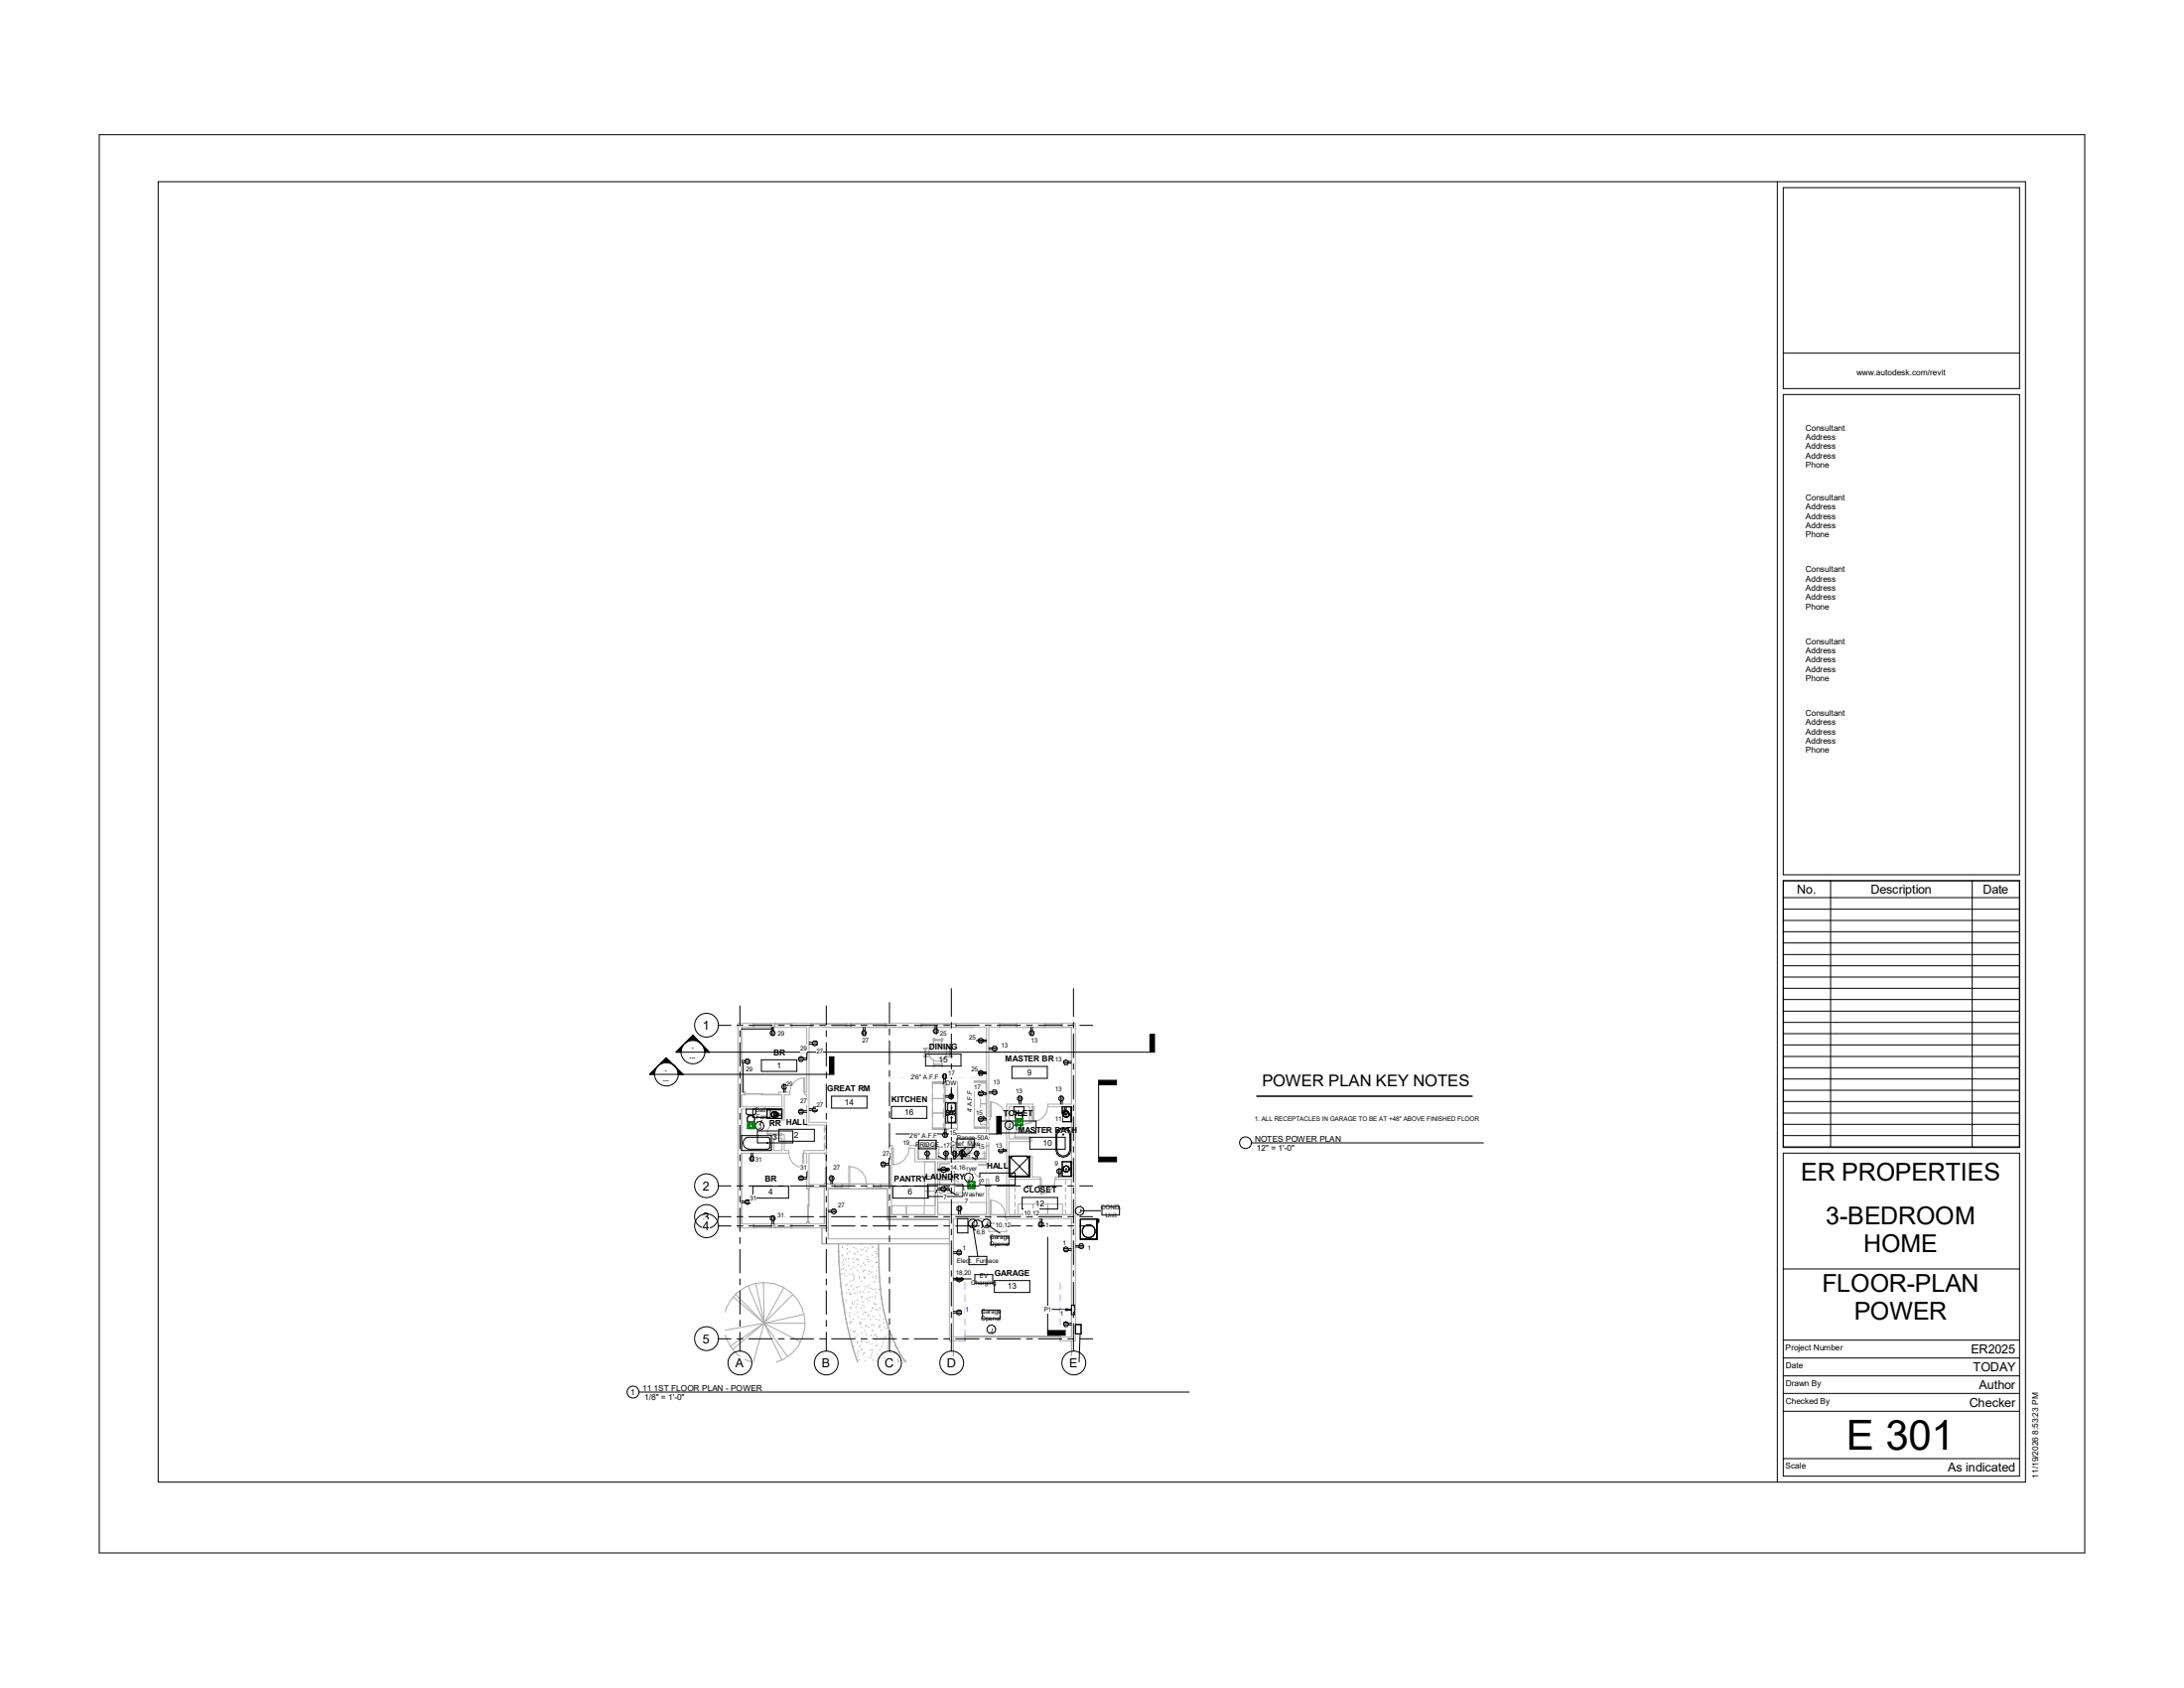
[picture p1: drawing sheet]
<svg xmlns="http://www.w3.org/2000/svg" width="279mm" height="216mm" viewBox="0 0 279 216" stroke-linecap="round" stroke-linejoin="round" font-family="sans-serif">
<path d="M120.4 149.5h.7v.2h-.7zM123 147.2h.1v.7h-.1zM122.3 163.5h.8v.2h-.8z" fill="#000"/>
<g fill="none" stroke="#aaa" stroke-width=".13">
<path d="M95.2 139.7v.3M95.3 140h4.3M95.3 139.9h2.2v.1M96.4 130.9v.5M96.4 130.9v.2h.2v-.2h-.2M96.5 131.1v.3M96.6 131h1.9M98.6 131.1h.1M98.6 130.9h-.1v.2h.1M98.6 130.9v.5M99.1 130.9v.5M99.1 130.9v.2h.1v-.2h-.1"/>
<path d="M99.1 131.1v.3M99.2 131h2M99.7 139.7v.3M101 139.7v.3h-.7v3.3h-.3M101 139.7h-1.4v.3M101.2 131.1v.3M101.3 130.9v.2h-.1v-.2h.1M101.3 130.9v.5M102.8 137.8v1.9h.4v-8.3h-8.3v8.3h.4v.3h-.4v1.6h5.1v-1.6h-2.6M102.8 137.8h.2v2.2h.2v3.9h2.3v1M102.8 137.8a1.88 1.88 0 0 0-1.8 1.9M103.8 130.9v.5"/>
<path d="M103.8 130.9v.2h.1v-.2h-.1M103.8 131.1v.3M103.9 131h4.3M108.2 131.1h.1M108.2 130.9v.2M108.2 130.9v.5M108.3 130.9v.5M108.8 130.9v.5M108.8 130.9v.2h.2v-.2h-.2M108.9 131.1v.3M109 131h4.2M113.3 131.1h.1"/>
<path d="M113.3 130.9h-.1v.2h.1M113.3 130.9v.5M117.8 130.9v.5M117.9 130.9v.2h.1v-.2h-.1M117.9 131.1v.3M118 131h4.2M118.2 134.1h.1M118.2 134.2h.1M118.2 135.1h.1M118.2 135.2h.1M118.2 134.1h.2M118.2 134.1v.1"/>
<path d="M118.2 135.1v.1M118.3 134.2h.1M118.3 134.1h.1M118.3 135.1h.1M118.3 134.1l-.1 1.1M118.3 135.1v.1M118.3 135.2h.1M118.4 135.2h.1M118.4 135.1h.1M118.4 134.1h.1M118.4 135.1v.1M118.4 134.1v1"/>
<path d="M118.5 134.1h.1M118.5 135.1h.1M118.5 134.1h.5M118.5 135.1l.5 .1M119.3 138.4h3.2v6h-3.2zM119.3 138.6h1.4v.6M119.3 138.5h1.5v5.8h-1.5M119.4 133.1h.1M119.4 132.9h.1M119.4 133h.1M119.4 136.1h.1M119.4 136.3h.1"/>
<path d="M119.4 136.4h.1M119.4 136.2h.1M119.4 133.6l.6-.1 .5 .1M119.4 133.6a1.14 1.14 0 0 0-.3 1.7 1.14 1.14 0 0 0 1.7 0 1.14 1.14 0 0 0-.3-1.7M119.4 133.1h1.1M119.4 132.9v.2M119.4 133.1v.5M119.4 135.6l.1 .5M119.4 136.1v.3M119.4 132.9h1.1M119.4 136.1h1.1M119.4 136.3h1.1"/>
<path d="M119.5 133.1h.1M119.5 132.9h.1M119.5 136.1h.1M119.5 136.4h.1M119.5 136.3h.1M119.5 136.3v.1M120.4 133.1h.1M120.4 132.9h.1M120.4 136.3h.1M120.4 136.4h.1M120.4 136.3v.1M120.5 133.1h.1"/>
<path d="M120.5 132.9h.1M120.5 133h.1M120.5 136.1h.1M120.5 136.4h.1M120.5 136.3h.1M120.5 136.2h.1M120.5 132.9v.2M120.5 133.1v.5M120.5 135.6v.5M120.5 136.1v.3M120.5 136.1h-.1M120.7 140v1.1"/>
<path d="M120.9 134.1h.6v1M120.9 135.2h.5M121.4 135.2h.1M121.4 134.1h.1M121.5 135.1h.1M121.5 134.1h.1M121.5 135.1l-.1 .1M121.5 134.1v1.1h.1M121.6 135.1h.1M121.6 134.1h.1M121.6 135.2h.1M121.6 134.1v1.1"/>
<path d="M121.6 134.1l.1 .1M121.7 135.1h.1M121.7 135.2h.1M121.7 134.1h.1M121.7 134.2h.1M121.7 135.1v.1M121.7 134.1h-.1M121.7 134.1v.1M122.3 131.1v.3M122.3 130.9v.2h-.1v-.2h.1M122.3 130.9v.5M122.5 139v1.5"/>
<path d="M122.5 138.5h-1.6v5.8h1.6M124.7 138.3v.1h1.5M125.4 139.6v.6M126.2 138.3v5.8M126.2 138.3h-1.6v6h1.9M126.2 138.6h-.8v.6M127.8 130.9v.5M127.9 130.9v.2h.1v-.2h-.1M127.9 131.1v.3M128 131h2M130 131.1v.3M130 130.9v.2v-.2"/>
<path d="M130.1 130.9v.5M133.6 130.9v.5M133.7 131.1h.1M133.7 130.9h.1v.2h-.1M133.7 130.9v.5M133.8 131h1.9M135.8 131.1v.3M135.8 130.9v.2h-.1v-.2h.1M135.9 130.9v.5M96.4 156.5v.6M96.4 157h.2v-.1h-.2v.2M96.5 156.5v.4"/>
<path d="M96.6 156.9h1.9M98.1 145v.1h2.2v2.1h.6v.3M98.3 141.9h1.5M98.6 156.5v.4M98.6 157h-.1v-.1h.1v.2M98.7 156.5v.6M99 145.6h1v1.6h-1zM99.1 156.5v.6M99.1 157h.1v-.1h-.1v.2M99.1 156.5v.4M99.2 156.9h2M100 143.3v-1.4h-5.1v5.3h3.8v-2h1.3v-.2h-1.9"/>
<path d="M100 143.3a1.89 1.89 0 0 0-1.9 1.7M100.9 147.5h-6v9h8.3v-.2h.3v.2h2v-4.7h-2v2.5h-.1M100.9 147.5a1.88 1.88 0 0 0 1.8 1.9M101.2 156.5v.4M101.3 157h-.1v-.1h.1v.2M101.3 156.5v.6M102.7 149.4v-1.9h.5v4.6h.3M103.2 152h.3M103.2 156.4h.3M103.4 152.1v4.2M103.4 154.1h-.1v2.2M105.2 157.1v2h16.3"/>
<path d="M105.5 147.5h.1M105.5 151.4h.1M105.5 145.2v.6M105.5 146.2v1h-2.7v2.2h-.1M105.5 147.5v.1h.2M105.5 144.4h.2M105.5 146.6h.2M105.7 147.6v3.7M105.7 149.4h-.1v1.9M105.7 151.4h.1M105.7 147.5h-2.2v4h2v-.2h.2v.1M105.7 145.2v.6"/>
<path d="M105.7 146.2v3.3M106 152.1h7.5M106.8 151.4v.5M106.8 151.9h.1v-.1h-.1v.1M106.8 151.4v.4M106.9 151.8h.7M107.3 159.1a47.8 47.8 0 0 0 2.4 15.1M107.7 151.4v.4M107.7 151.9h-.1v-.1h.1v.1M107.7 159.5v.1M107.8 151.4v.5M107.8 159.4v.1"/>
<path d="M108.4 159.7v.1M108.5 159.2l-.1 .1M108.7 149.2h-.1v2.7h-2.6v6.6h15.5M108.7 149.2a2.32 2.32 0 0 1 2.2 2.7h2.6v4.1h8M108.7 149.2v2.2M109.1 159.1h.1M109.1 159.6h.1M109.5 159.6v.1M110.1 159.8l.1 .1M110.2 159.1v.1M110.4 159.8l-.1 .1M110.6 159.6h.1"/>
<path d="M110.8 160v.1M111 159.6v.1M111.4 159.1h.1M111.5 159.6h.1M111.7 159.4v.1M111.7 151.4v.5M111.8 151.8h.1M111.8 151.8v.1M111.8 151.4v.5M111.8 151.8h.8M112.3 159.7h.1M112.4 159.1l.1 3.8 .1 1.5"/>
<path d="M112.6 151.8h.1M112.6 151.8v.1M112.6 151.4v.5M112.7 151.4v.5M113.5 155.9h8v15.6h2v-.6h12.1v.6h2v-40.6h-43.2v26.2h11.6M114.1 155.4v-1.2h4.1v1.2M114.3 149h-.1v-2.5h-.5v4.9h-8.2M116 154.2v1.2M116.3 146.9a2.17 2.17 0 0 1-2 2.1M117.5 146.9h2.3M117.5 146.7h2.3M118 145.8l-.5-.2v2.7"/>
<path d="M118.3 148.6v5.6h1.3M118.3 150.5h1.3M118.3 152.4h1.3M118.5 146.3l.1 .6M118.8 146.3l-.1 .6M119.3 145.8l.5-.2v2.7M119.3 142.4h1.4M119.3 140.5h1.4M119.8 146.7h2.5v1.6M119.8 148.2h2.5M120 153.8h6.2M120.2 147.5h-.4v.8"/>
<path d="M120.2 148.8h1.9v1.7h-1.9zM120.2 150.9h1.9v1.7h-1.9zM120.6 147.5h.6M120.7 143.7v.6h-1.4M120.7 146.7h-.6v1.4h.6M120.7 141.8v1.1M121.5 146.7h.5v1.4h-.5M121.6 147.5h.7M122 147.5v.8M122.1 148.9h1.3l-.2 .8M122.1 151l.6 .2M122.3 146.7h1.5"/>
<path d="M122.3 148.1h1.5M122.6 147.5h.4M122.6 147.6h.2l.1 .1-.1 .2h-.2l-.1-.2zM122.6 146.9h.2l.1 .2-.1 .2h-.2l-.1-.2zM122.7 150.2l-.6 .2M123.1 147.5h1.3M123.2 151.7l.2 .8h-1.3M123.3 147.5l-.2 .2M123.3 146.9h.2l.1 .2-.1 .2h-.2l-.1-.2zM123.6 147.5l.1 .2-.1 .3h-.3l-.2-.2M123.8 148.2h2.4M124 147.5v.8"/>
<path d="M124.3 149.1h1.9v-.5h-6.2v6.8h6.2v-4.6M124.3 149.1a1.88 1.88 0 0 0 1.9 1.7M124.6 146.7h-.6v1.4h.6M124.8 147.5h.5M125.3 146.7h.6v1.4h-.6M125.4 141.2h.8M125.4 140.5v1.4M125.4 142.2v.6M125.4 143.2v.6h.8M125.7 147.5h.4v.8M126.2 144.8v-13.4h-22.7v12.2h2.2v1.3M126.2 146.1v2.2h-8.8v-1.8h-1.1v.4h.8v1.7h2.5v6.8h-5.6v-8.5h.3v2.1"/>
<path d="M126.2 145.1v.6M126.2 146.6h.3M126.2 146.7h-2.4v1.6M126.2 144.1h-1.5v.2M126.5 145.1v.6M126.5 146.1v2.8h-2.2v.2M126.5 155.9v1.6h2.3v-1.6M126.5 156.5h2.3M126.8 140.9v1.9h-.3v-11.4h10.6v9.8h-3.1v.4M126.8 153.5a1.96 1.96 0 0 1 1.8 2.4h8.5v15.1h-15.1M126.8 153.5h-.1v2.4h-4.7v18.3M126.8 140.9h-.1v2.3h-.2v1.6"/>
<path d="M126.8 140.9a1.96 1.96 0 0 1 1.8 1.9M126.8 153.5v1.9M128.6 142.8v.4h.2v12.2h-2.3v-4.6h-.3M128.6 142.8h.2v-1.6h3.4v2.2h.1M129.8 145.4v.1h2.2v.5h-2.9v4.5h2.6v-2.6h.3v2.6h1.1v2.2h.1M129.8 150.8v.7M129.8 151.9v.5M129.8 152.8v.6M129.8 153.8v.5M129.8 154.7v.7M130.3 155.4v-1.4h5.6v1.4M131.7 143.6v-2h-2.6v4.1h2.6v-.3h-1.9"/>
<path d="M131.7 143.6a1.88 1.88 0 0 0-1.9 1.8M132.2 154v1.4M132.3 143.4v-1.8h-.3v2h-.3M134 141.6h3.1v8.9h-2.1v.3M134 154v1.4M134 141.6a1.89 1.89 0 0 1-1.7 1.8M135 150.8h2.1v4.6h-8v-4.6h4.1v1.9M135 150.8a1.88 1.88 0 0 1-1.8 1.9M136.3 150.8v.7M136.3 151.9v.5M136.3 152.8v.6M136.3 153.8v.5"/>
<path d="M136.3 154.7v.7M137.1 141.7h.1M137.1 143.3h.1M137.1 148.8h.1M137.1 150.2h.1M92.8 167.8a5.2 5.2 0 0 1 8.6-2.3 5.2 5.2 0 0 1-2.1 8.7M92.8 170.7a4.7 4.7 0 0 0 3.4 3.5M93.8 165.9l3.9 3.3M94.1 165.5l3.6 3.7M95.7 164.5l2 4.7M96.7 164.1l1 5.1M97.7 164v5.2"/>
<path d="M97.7 169.2h5.3M97.7 169.2l-4 3.4M97.7 169.2l2.3 4.8M97.7 169.2l-1.3 5M97.7 169.2l4.7 2.4M97.7 169.2l3.1 4.3M97.7 169.2l-4.3 3M97.7 169.2l-4.9 .9M100.3 164.7l-2.6 4.5M101.4 165.6l-3.7 3.6M102.9 168.1l-5.2 1.1M107.3 160.1h.1"/>
<path d="M107.4 162.4v.5M107.5 163v.1M107.6 164.1h.1M107.7 165.2h.1M107.7 162.3v.1M107.7 160.5h.1M107.7 161.5h.1M107.7 162.9h.1M107.7 165.9h.1M107.8 160.6v.1M107.8 166.1v.1M107.9 161.7v.1"/>
<path d="M107.9 162.2l-.1 .1M107.9 161.2h.1M107.9 166.7h.1M108 166.8l-.1 .1M108 162.9h.1M108.2 161h.1M108.2 162.5h.1M108.2 164.4h.1M108.2 166.3h.1M108.2 167.8h.1M108.2 163.2h.1M108.2 167.5h.1"/>
<path d="M108.3 165.3v.1M108.4 164.2l-.1 .1M108.4 160.3v.1M108.5 161.8v.1M108.5 164.9h.1M108.6 161h-.1M108.7 160.1h.1M108.7 162.9h.1M108.7 163.9h.1M108.7 165.4h.1M108.7 168.3h.1M108.7 169.2h.1"/>
<path d="M108.7 170.7h.1M108.7 167.9v.1M108.7 169l.1 .1M108.8 165.5l-.1 .1M108.8 170.1h.1M108.8 168.4h.1M108.9 167.3h-.1M108.9 164.4v.1M108.9 165.5l.1 .1M108.9 162.3h.1M109 169l-.1 .1M109 166.6l.1 .1"/>
<path d="M109.1 163.8h.1M109.1 171.6h.1M109.1 161h.1M109.1 162.9v.1M109.1 161.5h.1M109.1 163.4h.1M109.1 164.9h.1M109.1 166.8h.1M109.1 168.7h.1M109.1 170.2h.1M109.1 172.1h.1M109.2 162v.1"/>
<path d="M109.2 163.1l.1 .1M109.3 160.3v.1M109.3 163.6v.1M109.3 168.1h.1M109.3 170.3v.1M109.3 166.5h.1M109.4 165.4h-.1M109.4 170.3h.1M109.5 171l-.1 .1M109.5 160.4h-.1M109.5 167.1v.1M109.6 164.6v.1"/>
<path d="M109.6 160.1h.1M109.6 162.5h.1M109.6 165.4h.1M109.6 166.3h.1M109.6 167.8h.1M109.6 170.7h.1M109.6 171.7h.1M109.6 173.1h.1M109.7 166.8h.1M109.7 171.7h-.1M109.7 161l-.1 .1M109.8 161.1v.1"/>
<path d="M109.8 173.4l-.1 .1M109.8 172.8l.1 .1M109.8 161.7v.1M109.9 168.4l-.1 .1M109.9 173.9v.1M109.9 163.3v.1M109.9 164.5v.1M109.9 163.4v.1M110 172.2v.1M110 169.3l.1 .1M110 169.1v.1M110.1 165.2l-.1 .1"/>
<path d="M110.1 160.5h.1M110.1 162h.1M110.1 163.9h.1M110.1 165.9h.1M110.1 167.3h.1M110.1 169.2h.1M110.1 171.2h.1M110.1 172.6h.1M110.1 170.4l.1 .1M110.2 171.5v.1M110.2 169.8h.1M110.2 168.7h.1"/>
<path d="M110.3 165.9h.1M110.3 172.6h-.1M110.3 167h.1M110.3 171.5h.1M110.4 168v.1M110.4 166.5v.1M110.4 165.2l.1 .1M110.4 173.2v.1M110.4 162.6v.1M110.5 173v.1M110.5 162.4h.1M110.5 161.5l-.1 .1"/>
<path d="M110.6 163.4v.1M110.6 167.2h-.1M110.6 162.5h.1M110.6 163.4h.1M110.6 164.9h.1M110.6 167.8h.1M110.6 168.7h.1M110.6 170.2h.1M110.6 173.1h.1M110.6 174.1h.1M110.6 164.5l.1 .1M110.6 163.3h.1"/>
<path d="M110.7 161.7v.1M110.7 169.5v.1M110.7 167.8v.1M110.8 171.7h.1M110.8 161.1h.1M110.8 170.6v.1M110.9 169.5l-.1 .1M110.9 166l.1 .1M111 164.6h-.1M111 160.7h.1M111 171.3v.1M111 168.2l.2 .1"/>
<path d="M111.1 161h.1M111.1 162.9h.1M111.1 164.4h.1M111.1 166.3h.1M111.1 169.7h.1M111.1 171.7h.1M111.1 173.6h.1M111.1 165.2v.1M111.2 162.6h.1M111.2 161.3l-.1 .1M111.3 164.7v.1M111.3 165.9v.1"/>
<path d="M111.3 172.6v.1M111.4 173.6v.1M111.4 168.7l-.1 .1M111.4 170.8l.1 .1M111.4 167.6v.1M111.5 171.9h.1M111.5 161.2v.1M111.5 173.3v.1M111.5 162.6v.1M111.5 160.5h.1M111.5 162h.1M111.5 164.9h.1"/>
<path d="M111.5 165.9h.1M111.5 167.3l.2 .1M111.5 170.2h.1M111.5 171.2h.1M111.5 172.6h.1M111.5 172.9l.1 .1M111.5 169.4v.1M111.6 170.1v.1M111.7 173.9v.1M111.7 163.3l-.1 .1M111.7 168.4h.1M111.8 169.5h.1"/>
<path d="M111.8 166.6l.1 .1M111.8 164h.1M111.9 163.8v.1M111.9 170.7l-.1 .1M111.9 166.8v.1M111.9 164.9l.1 .1M112 165.7l-.1 .1M112 166h.1M112.1 160.1h.1M112.1 161.5h.1M112.1 163.4h.1M112.1 165.4h.1"/>
<path d="M112.1 166.8h.1M112.1 168.7h.1M112.1 170.7h.1M112.1 172.1h.1M112.1 174.1h.1M112.1 163.2h.1M112.1 171.4h-.1M112.1 160.7l-.1 .1M112.1 170.9v.1M112.1 160.3v.1M112.1 167.5v.1M112.2 161.4v.1"/>
<path d="M112.2 173.1l.1 .1M112.2 162.5l.1 .1M112.2 172v.1M112.3 167.5l.1 .1M112.4 173.8h-.1M112.4 162.1h.1M112.4 169.6l.1 .1M112.4 168.8v.1M112.4 164.9v.1M112.5 164.4h.1M112.5 167.3h.1M112.5 168.3h.1"/>
<path d="M112.5 169.7h.1M112.5 172.6h.1M112.5 173.6h.1M112.5 164h.1M112.5 163.8v.1M112.6 164.4a19.5 19.5 0 0 0 2 7.6l.5 1.2 .8 1M112.6 169.5h.1M112.6 166.2h.1M112.6 165.6h.1M112.8 170.1l-.1 .1M112.8 172.2l.1 .1M112.9 173.3v.1"/>
<path d="M112.9 172.9l-.1 .1M112.9 171.9h.1M113 171.5v.1M113 167.8h.1M113 169.2h.1M113 171.2h.1M113 173.1h.1M113 168.7l.1 .1M113 173.6v.1M113.1 169.8l.1 .1M113.2 170.9h.1M113.4 171v.1"/>
<path d="M113.5 169.9l-.1 .1M113.5 169.7h.1M113.5 170.7h.1M113.5 172.1h.1M113.5 172.4v.1M113.6 171.7h-.1M113.8 171.1l.1 .1M113.9 173v.1M114 171.7h.1M114 173.6h.1M114.1 173.7h-.1M114.2 173.7h.1"/>
<path d="M114.4 173v.1M114.5 172.1h.1M114.5 173.1h.1M114.6 172.3v.1M114.9 173.8v.1M114.9 174.1h.1M114.9 174.2h.1M115.6 173.9v.1M123.4 171v.5M135.6 171v.5M137.1 171.5v2.7"/>
</g>
<g fill="none" stroke="#aaf" stroke-width=".13">
<path d="M123.4 165.7v.7M123.4 167.2v.7M123.4 168.7v.7M123.4 170.2v.8M123.5 164.8l-.1-.7v.8M123.5 165.6v.8M123.5 167.1v.8M123.5 168.7v.7M123.5 170.1v.8M135.6 164.8v-.7v.8M135.6 165.6v.8M135.6 167.1v.8"/>
<path d="M135.6 168.7v.7M135.6 170.1v.8M135.6 165.7v.7M135.6 167.2v.7M135.6 170.2v.8"/>
</g>
<g fill="none" stroke="#aff" stroke-width=".13">
<path d="M113.7 131.4v.5M113.7 132.6v.8M113.7 134.1v.8M113.7 135.6v.8M113.7 137.2v.7M113.7 138.7v.7M113.7 137.8h.6M115.1 137.8h.7M116.5 137.8h.8M118.1 137.8h.7M119.6 137.8h.8M121.1 137.8h.7"/>
<path d="M122.6 137.8h.8M124.1 137.8h.8M125.6 137.8h.6M113.7 140.2v.7M113.7 141.7v.8M113.7 143.2v.8M113.7 144.7v.8M113.7 146.2v.5"/>
</g>
<g fill="none" stroke="#000" stroke-width=".13">
<path d="M94.9 135.6h1M94.9 135.9h1M94.9 131.6h3.8M95.1 135.9v3.8M95.5 135.5h.3l.1 .2v.3l-.3 .1-.2-.1-.1-.3zM98.6 131.9l.3-.1 .2 .2v.3l-.2 .2-.3-.1-.1-.3zM98.7 131.4v1.1M98.9 131.4v1.1M100 138.9l.2-.2h.3l.2 .3-.2 .2-.3 .1-.2-.2zM100.2 138.7v1M100.5 138.7v1M102.2 135.6h1"/>
<path d="M102.2 135.3h1M102.2 135.3l.3-.2 .2 .2 .1 .2-.2 .3h-.3l-.1-.3zM103.5 133.3h1.1M103.5 133.6h1.1M104.1 133.1h.3l.2 .2-.1 .3-.3 .2-.2-.2-.1-.3zM110.4 131.9l.2-.1 .2 .2v.3l-.2 .2-.2-.1-.2-.3zM110.4 131.4v1.1M110.7 131.4v1.1M119.5 131.6h.3l.2 .1v.3l-.2 .2-.3-.1-.1-.2zM119.6 131.1v1.1M119.8 131.1v1.1M120.7 137.4v1"/>
<path d="M120.8 137.3l.2 .1 .2 .3-.2 .2-.2 .1-.2-.2v-.3zM120.9 137.4v1M121.5 140h.3l.2 .2-.1 .3-.2 .1-.3-.1v-.3zM125.1 133.2h1.1M125.1 133h1.1M125.1 137.3h1.1M125.1 137.1h1.1M125.1 140h1.1M125.1 139.8h1.1M125.2 132.9l.3-.1 .2 .1 .1 .3-.2 .2h-.3l-.2-.2zM125.2 137l.3-.1 .2 .1 .1 .3-.2 .2h-.3l-.2-.2zM125.2 139.7l.3-.2 .2 .2 .1 .3-.2 .2h-.3l-.2-.2z"/>
<path d="M126.5 134h1.1M126.5 134.2h1.1M126.5 139.6h1.1M126.5 139.8h1.1M127.1 133.8h.3l.2 .2-.1 .3-.2 .2-.3-.2-.1-.3zM127.1 139.4h.3l.2 .3-.1 .2-.2 .1-.3-.1-.1-.2zM131.8 131.9l.3-.1 .2 .2v.3l-.2 .2-.3-.1-.1-.3zM131.9 131.4v1.1M132.1 131.4v1.1M136.1 135.8h1M136.1 136h1M136.1 135.7l.3-.1 .2 .1 .1 .2-.2 .3h-.3l-.1-.3z"/>
<path d="M94.9 145.2h3.8v2h-3.8zM94.9 153.6h1M94.9 153.8h1M95.2 145.8l.2-.3h.4h2.4h.2v1.4l-.2 .1h-2.4a.79 .79 0 0 1-.6-1.2zM95.5 141.9h1.2l-.1 .6-.1 .1h-.8l-.2-.1zM95.5 153.5h.3l.1 .2v.2l-.3 .2-.2-.2-.1-.2zM95.7 143.4a.45 .45 0 0 1 0-.6 .45 .45 0 0 1 .6-.1l.2 .2v.5M95.8 142.6v.2M96 148l.3-.1 .2 .1v.3l-.2 .2h-.3l-.1-.3zM96.1 147.5v1M96.3 147.5v1M96.4 142.6v.2"/>
<path d="M98.1 141.9h1.9v1.1h-1.9zM98.1 141.9h1.9M98.2 146.1v.2zM98.6 155.7l.2-.2 .3 .1 .1 .2-.1 .3h-.3l-.2-.1zM98.7 142.5h.1M98.8 142.7l.1 .2h.3l.2-.2M98.8 155.5v1M98.8 142.3l.1-.1h.3l.2 .2M98.8 142.3l-.1 .2 .1 .3 .2 .1M98.9 142.2l-.1 .2M99 142.7h1M99 142.2l-.2 .1"/>
<path d="M99 142.5h1M99 155.5v1M99 142.5h.1M99 142.7h.1M99 142.4l.3-.2 .3 .2v.3l-.2 .2h-.3l-.1-.2zM99.1 142.5h.1M99.1 142.7h.1M99.2 142.2a.38 .38 0 0 1 .3 .4 .38 .38 0 0 1-.3 .3M99.2 142.6h.1M102.2 142.3h1M102.2 142.1h1M102.2 150.8h1"/>
<path d="M102.2 150.6h1M102.2 142l.3-.1 .2 .1 .1 .2-.2 .3h-.3l-.1-.3zM102.2 150.5l.3-.1 .2 .1 .1 .2-.2 .3h-.3l-.1-.3zM103.5 141.8h1.1M103.5 142h1.1M104.1 141.6h.3l.2 .3-.1 .2-.3 .1-.2-.1-.1-.2zM106 154.8h1M106 155h1M106.1 150.6l.2-.2 .3 .1 .1 .2-.1 .3h-.3l-.2-.2zM106.3 150.4v1M106.5 150.4v1M106.5 154.6h.3l.2 .3-.1 .3-.2 .1-.3-.1-.1-.3z"/>
<path d="M112.7 149h1M112.7 148.8h1M112.7 148.7l.3-.1 .2 .1 .1 .3-.1 .2h-.3l-.2-.2zM118.3 147.4l.3-.2 .2 .1 .2 .2-.2 .3-.2 .1-.3-.2zM118.5 147.2v1.1M118.7 147.2v1.1M120 152h1M120 152.2h1M120 149.7h1.1M120 149.5h1.1M120.4 149.5h.1M120.4 149.6h.1"/>
<path d="M120.4 149.7h.1M120.4 149.5v.2M120.4 149.5v.4l.3 .1 .3-.1 .1-.4M120.4 149.5l.2-.2h.3l.2 .2M120.5 151.8h.3l.2 .2-.1 .3-.2 .1-.3-.1v-.3zM120.7 144.9h.3l.2 .1v.3l-.2 .2-.3-.1-.1-.2zM120.8 144.4v1.1M120.9 147.2v1.1M120.9 147.2l.3 .1 .2 .2-.2 .3-.3 .1-.2-.2v-.3zM120.9 140.1h1.1M120.9 140.3h1.1M121 141h1.3v2.6h-1.3z"/>
<path d="M121 144.4v1.1M121.1 149.7h.1M121.1 149.6h.1M121.1 149.5h.1M121.1 149.5v.1M121.1 149.6v.1M121.1 142.3h.5v.1h-.5zM121.1 142l.1 .1-.1 .1zM121.1 142.5l.1 .1-.1 .1zM121.2 147.2v1.1M121.3 142.6h.9v.9h-.9zM121.3 141.1h.9v.9h-.9z"/>
<path d="M121.4 142.3v-.1h.8v.1l-.1 .2h-.6l-.1-.1M121.8 141.6v.2l-.1-.1zM121.8 142.9v.1h-.1zM121.8 142.3h.1v.1zM121.8 147.4l.2-.2 .3 .1 .1 .2-.1 .3-.3 .1-.2-.2zM122 147.2v1.1M122.2 147.2v1.1M122.4 154.4l.2-.1h.3l.2 .3-.2 .2-.3 .1-.2-.2zM122.5 155.9h1.3v1.8h-1.3zM122.6 159.9h.3l.1 .2v.3l-.3 .1-.3-.1v-.3zM122.6 154.3v1M122.9 154.3v1"/>
<path d="M123 147.9h.1M123 147.2h.1M123 148.3v-1.2h.1v1.2M123 147.2h.3l.1 .3-.1 .3-.3 .1M123 147.2l-.3 .1v.4l.3 .2M123 147.1h.1M123.1 147.9h.1M123.1 147.1h.1M123.1 147.2h.1M124.6 147.4l.3-.2 .2 .1 .2 .2-.2 .3-.2 .1-.3-.2zM124.8 147.2v1.1M125.1 147.2v1.1"/>
<path d="M125.1 143h1.1M125.1 143.3h1.1M125.2 142.9l.3-.1 .2 .1 .1 .3-.2 .2h-.3l-.2-.2zM127.8 147.3h1M127.8 147.1h1M127.8 146.9l.3-.1 .2 .1 .1 .3-.2 .2h-.3l-.2-.2zM129.1 147.9h2.6v2.6h-2.6zM129.2 148l1.1 1.1M129.2 150.4h2.4M129.2 148v2.4M129.5 147.9v.1h-.3M129.7 141.6h1.3v.4l-.2 .3h-.8l-.3-.3z"/>
<path d="M130 142.5h.7M130 142.5l-.1 .2v.3M130 142.3v.2M130.2 140.4l.2-.2 .3 .1 .1 .2-.1 .3h-.3l-.2-.2zM130.3 143.5h.1M130.3 149.3l-1.1 1.1M130.3 149.2h.2l-.1 .1zM130.4 140.2v1M130.5 149.3l1.1 1.1M130.6 140.2v1M130.6 142.3l.1 .2M130.7 142.5l.1 .1v.4"/>
<path d="M131.4 147.9v.1h.2M131.6 148l-1.1 1.1M131.6 148v2.4M133 156.3h.3l.2 .2v.3l-.2 .1-.3-.1-.2-.2zM133.1 155.9v1M133.3 155.9v1M135.2 149.6l.3-.1h.2l.1 .3-.1 .3h-.2l-.3-.2zM135.4 144.7l.4-.3h.5l.4 .3 .2 .5v1.9l-.2 .4-.4 .3h-.5l-.4-.3-.2-.4v-1.9zM135.4 149.5v1M135.5 140.4l.2-.2 .3 .1 .1 .2-.1 .3h-.3l-.2-.2zM135.5 144.4a.99 .99 0 0 1 1.5 .7v2a.95 .95 0 0 1-1 .9 .95 .95 0 0 1-.9-.9v-2l.1-.4zM135.6 149.5v1"/>
<path d="M135.7 140.2v1M135.9 141.6h1.2v1.9h-1.2zM135.9 140.2v1M135.9 148.6h1.2v1.9h-1.2zM136 145l.1 .1-.1 .1zM136 142.4v.2M136 149.6l.3 .3M136.1 142.4l-.1 .1M136.1 142.7v.1M136.1 142l.3-.1 .2 .2v.3l-.2 .2-.3-.1-.2-.2zM136.1 159.9h1M136.1 159.7h1"/>
<path d="M136.1 142.3l-.1 .2M136.1 142.8l-.1-.2 .1 .2M136.1 142.8l.3 .1M136.1 149.8l.3 .1M136.1 149.8l.2 .1M136.1 159.6l.3-.1 .2 .1 .1 .3-.2 .2h-.3l-.1-.2zM136.2 142.8l.1 .1M136.2 141.6v1M136.2 149.2l-.1 .1-.1 .2M136.2 149.2h-.1M136.3 149.5h.1M136.3 142.2h.3"/>
<path d="M136.3 142.2l-.2 .1M136.3 149.1a.39 .39 0 0 0-.2 .7M136.3 142.5h.1M136.3 149.6h.1M136.3 142.2h-.2M136.3 149.1l.3 .1M136.3 149.9h.1M136.3 149.1l-.1 .1M136.4 142.6h.1M136.4 149.6h.1M136.4 141.6v1M136.5 142.9h-.1"/>
<path d="M136.5 142.2h.1M136.5 142.5h.1M136.5 149.1l.1 .1M136.5 149.5h.1M136.6 142.8l-.2 .1M136.6 142.8l-.1 .1M136.6 149.2l.2 .4M136.6 142.2l.1 .1M136.6 149.2l.2 .3M136.6 149.2h.1M136.7 142.3l.1 .2M136.7 149.8l-.3 .1"/>
<path d="M136.7 142.7h.1M136.7 149.7h.1M136.7 142.7l-.1 .1M136.7 149.7l-.1 .2h-.2M136.7 149.6v.2M136.7 149.6h.1l-.1 .1M136.8 142.4v.2l-.2 .2M136.8 142.6l-.1 .1M136.8 149.6l-.1 .2M136.8 149.6h-.1M137 141.6v1.9M137 148.6v1.9"/>
<path d="M137.6 159.3h1M137.6 159.5h1M138.2 159.1h.3l.1 .2v.3l-.3 .1-.3-.1v-.3zM138.2 155.9h2.1v2.6h-2.1zM140.3 156.2h.1M140.3 156.3h.1M140.3 156h.1M140.4 156.3h.1M140.4 156.2h.1M140.4 156h.1M140.4 156l-.1 .1M140.4 156.2v.1"/>
<path d="M160.8 140.2h27.5M122 160.1h1M122 160.3h1M122 167.7h1M122 167.9h1M122 163.5h1.1M122.3 163.5h.1M122.3 163.6h.1M122.3 163.7h.1M122.3 163.5v.2M122.3 163.5l.1 .3 .3 .2 .3-.2 .1-.3M122.3 163.5l.3-.3h.3l.2 .3"/>
<path d="M122.6 167.6h.3l.1 .2v.3l-.3 .1-.3-.1v-.3zM123.1 163.7h.1M123.1 163.6h.1M123.1 163.5h.1M123.1 163.5v.2h-1.1M136.1 169.5h1M136.1 169.2h1M136.1 169.2l.3-.2 .2 .2 .1 .2-.2 .3h-.3l-.1-.3zM137.1 166.9h.4v1.2h-.4zM137.6 169.4h.7v1.2h-.7zM138.2 170.7l-.2 3.5"/>
<circle cx="97.2" cy="144" r=".57"/>
<circle cx="123.9" cy="150.6" r=".57"/>
<circle cx="124.4" cy="156.5" r=".56"/>
<circle cx="125" cy="156.7" r=".7"/>
<circle cx="126.2" cy="156.5" r=".56"/>
<circle cx="129.1" cy="143.9" r=".57"/>
<circle cx="138.1" cy="154.9" r=".57"/>
<circle cx="139.3" cy="157.5" r=".83"/>
<circle cx="94.7" cy="174.3" r="1.52"/>
<circle cx="126.8" cy="170" r=".56"/>
</g>
<path d="M95.6 143.5h.9v.9h-.9zM95.8 143.6h.6v.6h-.6zM95.8 143.7h.5v.4h-.5zM96 143.8h.2v.2h-.2zM123.8 151.1h.9v.9h-.9zM124 151.3h.6v.6h-.6zM124 151.4h.5v.4h-.5zM124.2 151.5h.2v.2h-.2zM129.9 143.1h.9v.9h-.9zM130 143.2h.7v.6h-.7zM130.1 143.3h.5v.5h-.5zM130.3 143.4h.2v.2h-.2z" fill="none" stroke="#0f0" stroke-width=".13"/>
<path d="M94.1 173.4h1.1v1.8h-1.1z" fill="#fff"/>
<g fill="none" stroke="#000" stroke-width=".13">
<path d="M94.7 128.7v2.4M94.7 131.8v.8M94.7 133.3v3.1M94.7 137.1v.8M94.7 138.6v3M94.7 142.4v.8M94.7 143.9v3M94.7 147.7v.8M94.7 149.2v3M94.7 153v.8M94.7 154.5v3M94.7 158.3v.7"/>
<path d="M94.7 159.8v3M94.7 163.6v.7M94.7 165.1v3M94.7 168.9v.7M94.7 170.4v2.4"/>
<circle cx="105.7" cy="174.3" r="1.52"/>
</g>
<path d="M105.2 173.4h1v1.8h-1z" fill="#fff"/>
<g fill="none" stroke="#000" stroke-width=".13">
<path d="M105.7 128.7v2.4M105.7 131.8v.8M105.7 133.3v3.1M105.7 137.1v.8M105.7 138.6v3M105.7 142.4v.8M105.7 143.9v3M105.7 147.7v.8M105.7 149.2v3M105.7 153v.8M105.7 154.5v3M105.7 158.3v.7"/>
<path d="M105.7 159.8v3M105.7 163.6v.7M105.7 165.1v3M105.7 168.9v.7M105.7 170.4v2.4"/>
<circle cx="113.8" cy="174.3" r="1.51"/>
</g>
<path d="M113.2 173.4h1.2v1.8h-1.2z" fill="#fff"/>
<g fill="none" stroke="#000" stroke-width=".13">
<path d="M113.8 128.2v2.7M113.8 131.6v.8M113.8 133.1v3M113.8 136.9v.8M113.8 138.4v3M113.8 142.2v.8M113.8 143.7v3M113.8 147.5v.8M113.8 149v3M113.8 152.8v.7M113.8 154.3v3M113.8 158.1v.7"/>
<path d="M113.8 159.6v3M113.8 163.4v.7M113.8 164.9v3M113.8 168.7v.7M113.8 170.2v2.6"/>
<circle cx="121.7" cy="174.3" r="1.52"/>
</g>
<path d="M121.2 173.4h1.1v1.8h-1.1z" fill="#fff"/>
<g fill="none" stroke="#000" stroke-width=".13">
<path d="M121.7 126.4v3.6M121.7 130.8v.7M121.7 132.2v3.1M121.7 136.1v.7M121.7 137.5v3.1M121.7 141.4v.7M121.7 142.8v3.1M121.7 146.6v.8M121.7 148.1v3.1M121.7 151.9v.8M121.7 153.4v3.1M121.7 157.2v.7"/>
<path d="M121.7 158.7v3.1M121.7 162.5v.7M121.7 164v3M121.7 167.8v.7M121.7 169.3v3.5"/>
<circle cx="90.4" cy="131.1" r="1.52"/>
</g>
<path d="M89.9 130.3h.9v1.7h-.9z" fill="#fff"/>
<g fill="none" stroke="#000" stroke-width=".13">
<path d="M91.9 131.1h1.6M94.3 131.1h.7M95.8 131.1h3M99.6 131.1h.7M101.1 131.1h3M104.9 131.1h.7M106.4 131.1h3M110.2 131.1h.7M111.7 131.1h3M115.4 131.1h.8M117 131.1h3M120.7 131.1h.8"/>
<path d="M122.3 131.1h3M126 131.1h.8M127.6 131.1h3M131.3 131.1h.8M132.8 131.1h3M136.6 131.1h.8M138.1 131.1h1.7"/>
<circle cx="90.4" cy="151.7" r="1.52"/>
</g>
<path d="M89.9 150.8h.9v1.8h-.9z" fill="#fff"/>
<g fill="none" stroke="#000" stroke-width=".13">
<path d="M91.9 151.7h1.6M94.3 151.7h.7M95.8 151.7h3M99.6 151.7h.7M101.1 151.7h3M104.9 151.7h.7M106.4 151.7h3M110.2 151.7h.7M111.7 151.7h3M115.4 151.7h.8M117 151.7h3M120.7 151.7h.8"/>
<path d="M122.3 151.7h3M126 151.7h.8M127.6 151.7h3M131.3 151.7h.8M132.8 151.7h3M136.6 151.7h.8M138.1 151.7h1.7"/>
<circle cx="90.4" cy="155.6" r="1.52"/>
</g>
<path d="M89.9 154.7h.9v1.8h-.9z" fill="#fff"/>
<g fill="none" stroke="#000" stroke-width=".13">
<path d="M91.9 155.6h1.6M94.3 155.6h.7M95.8 155.6h3M99.6 155.6h.7M101.1 155.6h3M104.9 155.6h.7M106.4 155.6h3M110.2 155.6h.7M111.7 155.6h3M115.4 155.6h.8M117 155.6h3M120.7 155.6h.8"/>
<path d="M122.3 155.6h3M126 155.6h.8M127.6 155.6h3M131.3 155.6h.8M132.8 155.6h3M136.6 155.6h.8M138.1 155.6h1.7"/>
<circle cx="90.4" cy="171.2" r="1.52"/>
</g>
<path d="M89.9 170.3h.9v1.8h-.9z" fill="#fff"/>
<g fill="none" stroke="#000" stroke-width=".13">
<path d="M91.9 171.2h1.6M94.3 171.2h.7M95.8 171.2h3M99.6 171.2h.7M101.1 171.2h3M104.9 171.2h.7M106.4 171.2h3M110.2 171.2h.7M111.7 171.2h3M115.4 171.2h.8M117 171.2h3M120.7 171.2h.8"/>
<path d="M122.3 171.2h3M126 171.2h.8M127.6 171.2h3M131.3 171.2h.8M132.8 171.2h3M136.6 171.2h.8M138.1 171.2h1.7"/>
<circle cx="90.4" cy="156.8" r="1.52"/>
</g>
<path d="M89.9 155.9h.9v1.8h-.9z" fill="#fff"/>
<g fill="none" stroke="#000" stroke-width=".13">
<path d="M91.9 156.8h1.6M94.3 156.8h.7M95.8 156.8h3M99.6 156.8h.7M101.1 156.8h3M104.9 156.8h.7M106.4 156.8h3M110.2 156.8h.7M111.7 156.8h3M115.4 156.8h.8M117 156.8h3M120.7 156.8h.8"/>
<path d="M122.3 156.8h3M126 156.8h.8M127.6 156.8h3M131.3 156.8h.8M132.8 156.8h3M136.6 156.8h.8M138.1 156.8h1.7"/>
<circle cx="137.4" cy="174.3" r="1.52"/>
</g>
<path d="M136.8 173.4h1.1v1.8h-1.1z" fill="#fff"/>
<g fill="none" stroke="#000" stroke-width=".13">
<path d="M87.5 133.6l-.3 .6-.1 .4M88.6 132.4l-2.1 2.2h61.2v-2.3h-.6v2.3M88.6 132.4l2.2 2.2-1.1-1 .4 .6v.4M88.6 133.1h-.4l-.7 .4M88.6 132.4v.7M88.6 132.4l1.1 1.1-.7-.4h-.4M97.4 135.6h4.5v1.4h-4.5zM118.4 134.8h4.5v1.6h-4.5zM129.5 136.4h4.5v1.5h-4.5zM137.3 126.4v3.6M137.3 130.8v.7M137.3 132.2v3.1"/>
<path d="M137.3 136.1v.7M137.3 137.5v3.1M96.3 151.7h4.6v1.5h-4.6zM96.9 144.7h4.5v1.5h-4.5zM99.7 144.4h4.5v1.6h-4.5zM106.4 140.2h4.5v1.5h-4.5zM114 141.5h4.6v1.5h-4.6zM114.2 151.7h4.5v1.5h-4.5zM118.7 151.5h4.5v1.5h-4.5zM122.6 149.4h-.5l-.9 .2M125.3 150h4.6v1.6h-4.6zM128 143.4h4.5v1.5h-4.5z"/>
<path d="M130.8 153.2h4.5v1.4h-4.5zM131.7 145.5h4.6v1.5h-4.6zM137.3 141.4v.7M137.3 142.8v3.1M137.3 146.6v.8M137.3 148.1v3.1M137.3 151.9v.8M137.3 153.4v3.1M137.3 157.2v.7M137.3 158.7v3.1M127.2 163.8h4.5v1.5h-4.5zM137.3 162.5v.7"/>
<path d="M137.3 164v3M137.3 167.8v.7M137.3 169.3v3.5"/>
<circle cx="88.7" cy="134.5" r="1.52"/>
<circle cx="121.3" cy="149.6" r=".19"/>
</g>
<path d="M86.5 133.6h1v1h-1zM87.6 132.4h1v1.1h-1zM88.6 132.4h1.1v1.1h-1.1zM89.9 133.7h.9v.9h-.9zM147.1 132.3h.6v2.3h-.6z" fill="#000"/>
<path d="M123.1 148.9h2v1h-2z" fill="#fff"/>
<g fill="none" stroke="#000" stroke-width=".13">
<path d="M121.2 152.1l1 .7h.4"/>
<circle cx="121.3" cy="152.1" r=".19"/>
</g>
<path d="M123.1 152.3h2.8v.9h-2.8z" fill="#fff"/>
<g fill="none" stroke="#000" stroke-width=".13">
<path d="M140.5 138.7h2.3v-.5h-2.3v10.4h2.3v-.6h-2.3M114.6 145h13.5v-2.2h-.6v2.2M124.5 146.4a1.36 1.36 0 0 1-1.1 1.3"/>
<circle cx="123.5" cy="147.7" r=".19"/>
</g>
<path d="M140.5 138.2h2.3v.5h-2.3zM127.5 142.8h.6v2.2h-.6zM140.5 148h2.3v.6h-2.3z" fill="#000"/>
<g fill="#fff">
<path d="M122.4 145h2.4v1h-2.4z"/>
<path d="M124.8 145h.3v1h-.3z"/>
<path d="M125.1 145h1.4v1h-1.4z"/>
</g>
<path d="M121.7 139.4v.8M121.6 140h.2v.3h-.2z" fill="none" stroke="#000" stroke-width=".13"/>
<g fill="#fff">
<path d="M121 138h1.4v1h-1.4z"/>
<path d="M116.4 144.8h3.5v.9h-3.5z"/>
<path d="M116.5 137.3h3.6v1h-3.6z"/>
<path d="M123.6 139.5h.9v2.7h-.9z"/>
</g>
<path d="M96.3 141.9h2.3v1h-2.3zM97.5 143.3l-.3 .6M124.4 156.6l.7 4.1M126.2 156.6l1.7 1.1M126.8 158.1h2.3v1.1h-2.3zM134 158.2v12.6h2.3v-.6h-2.3M138.2 154.9h2.6M141 154.3h2.2v1.1h-2.2zM122 163.6h2.2M124 160.7h2.2v1.1h-2.2zM124.7 163h2.3v1.1h-2.3zM134.6 167.5h2.5" fill="none" stroke="#000" stroke-width=".13"/>
<path d="M134 170.2h2.3v.6h-2.3z" fill="#000"/>
<path d="M136.4 167.4l.7 .1-.7 .1z" fill="#000" stroke="#000" stroke-width=".13"/>
<g fill="#fff">
<path d="M133.6 167h.9v.9h-.9z"/>
<path d="M135.6 167.5h.5v.9h-.5z"/>
<path d="M136 158.5h.4v.9h-.4z"/>
<path d="M139.1 159.2h.5v.9h-.5z"/>
<path d="M133.8 156.3h.4v.9h-.4z"/>
<path d="M123.1 159.2h.5v.9h-.5z"/>
<path d="M123.5 167h.5v.9h-.5z"/>
<path d="M124.9 157.1h1.1v1h-1.1z"/>
<path d="M127.3 156.3h2v.9h-2z"/>
<path d="M131 154.6h2v1h-2z"/>
<path d="M121.5 148.8h2v.9h-2z"/>
<path d="M123.4 153.2h.5v.9h-.5z"/>
</g>
<path d="M119.9 152.1l-.2 .5" fill="none" stroke="#000" stroke-width=".13"/>
<g fill="#fff">
<path d="M120.7 152.6h.5v.9h-.5z"/>
<path d="M135 148.3h.4v.9h-.4z"/>
<path d="M135 142.6h.8v.9h-.8z"/>
<path d="M135 138.9h.8v.9h-.8z"/>
<path d="M135 135h.8v.9h-.8z"/>
<path d="M131.9 132.6h.9v1h-.9z"/>
<path d="M128.1 133.3h.8v.9h-.8z"/>
<path d="M127 137.9h.9v.9h-.9z"/>
<path d="M129.9 139.1h.9v.9h-.9z"/>
</g>
<path d="M128.2 146.9l.6 .3" fill="none" stroke="#000" stroke-width=".13"/>
<path d="M127.3 146h.9v.9h-.9z" fill="#fff"/>
<path d="M124.4 148l.4 .3" fill="none" stroke="#000" stroke-width=".13"/>
<path d="M125.1 146.2h.8v1h-.8z" fill="#fff"/>
<path d="M125.8 142.7l.4 .4" fill="none" stroke="#000" stroke-width=".13"/>
<path d="M124.8 141.8h.9v.9h-.9z" fill="#fff"/>
<path d="M120.8 144.4h.1" fill="none" stroke="#000" stroke-width=".13"/>
<path d="M121.5 144.4h.8v.9h-.8z" fill="#fff"/>
<path d="M125.5 139.5l.7 .4" fill="none" stroke="#000" stroke-width=".13"/>
<path d="M124.6 138.6h.9v.9h-.9z" fill="#fff"/>
<path d="M120.8 138.5l-.2 .1" fill="none" stroke="#000" stroke-width=".13"/>
<path d="M121.3 136.8h.9v.9h-.9z" fill="#fff"/>
<path d="M120 147.9l.9 .4" fill="none" stroke="#000" stroke-width=".13"/>
<path d="M120.6 146h.9v.9h-.9z" fill="#fff"/>
<path d="M117.5 145.8h2.3v1.1h-2.3z" fill="none" stroke="#000" stroke-width=".13"/>
<path d="M115.5 145.7h.9v.9h-.9z" fill="#fff"/>
<path d="M125.1 137.2h1.1M122.4 145.7h2.3v1.1h-2.3zM123.6 146.8l-1.5 1.5" fill="none" stroke="#000" stroke-width=".13"/>
<path d="M124.2 136.3h.9v.9h-.9z" fill="#fff"/>
<path d="M124.8 133.1h1.4" fill="none" stroke="#000" stroke-width=".13"/>
<g fill="#fff">
<path d="M124 132.2h.8v.9h-.8z"/>
<path d="M120.2 131.7h.9v1h-.9z"/>
<path d="M122.3 162.3h1.9v.9h-1.9z"/>
</g>
<path d="M125.7 167.6h2.2v1.1h-2.2z" fill="none" stroke="#000" stroke-width=".13"/>
<g fill="#fff">
<path d="M110.3 132.6h.9v1h-.9z"/>
<path d="M104.4 134h.9v1h-.9z"/>
<path d="M104.4 140.9h.9v.9h-.9z"/>
<path d="M106.6 148.8h.9v.9h-.9z"/>
<path d="M102.4 140.3h.9v1h-.9z"/>
</g>
<path d="M113.8 148l-.1 .9" fill="none" stroke="#000" stroke-width=".13"/>
<g fill="#fff">
<path d="M112.9 147.1h.9v.9h-.9z"/>
<path d="M107.2 153.6h.9v1h-.9z"/>
</g>
<path d="M98.8 131.4v.3" fill="none" stroke="#000" stroke-width=".13"/>
<path d="M99.5 131.7h.9v1h-.9z" fill="#fff"/>
<path d="M103.3 134.5l-.1 1" fill="none" stroke="#000" stroke-width=".13"/>
<g fill="#fff">
<path d="M102.4 133.6h.9v.9h-.9z"/>
<path d="M100.5 138.1h.9v1h-.9z"/>
<path d="M95.4 136.3h.9v.9h-.9z"/>
<path d="M99.4 155h.9v.9h-.9z"/>
</g>
<path d="M103.3 149.8l-.1 .9" fill="none" stroke="#000" stroke-width=".13"/>
<g fill="#fff">
<path d="M102.4 148.8h.9v1h-.9z"/>
<path d="M96.6 147.9h.9v.9h-.9z"/>
<path d="M95.9 152.8h.9v1h-.9z"/>
<path d="M125.1 150.7h1v.5h-1z"/>
</g>
<g fill="none" stroke="#000" stroke-width=".13">
<path d="M84.1 136.4l-.2 .3-.2 .7M85.2 135.3l-2.1 2.1h23.6v-2.2h-.6v2.2M85.2 135.3l2.2 2.1-1-1 .2 .3 .1 .7M85.2 135.9l-.7 .2-.3 .3M85.2 135.3v.6M85.2 135.3l1.1 1.1-.3-.3-.8-.2"/>
<circle cx="85.3" cy="137.4" r="1.52"/>
</g>
<path d="M83.1 136.4h1v1h-1zM84.2 135.3h1v1h-1zM85.2 135.3h1v.9h-1zM86.5 136.5h.9v.9h-.9zM106.1 135.2h.6v2.2h-.6z" fill="#000"/>
<g fill="#fff">
<path d="M160.5 142.6h28.8v.9h-28.8z"/>
<path d="M161.5 137h26.5v2.4h-26.5z"/>
</g>
<g fill="none" stroke="#000" stroke-width=".13">
<path d="M12.7 17.2h254v181.4h-254zM20.2 23.2h238.9v166.4h-238.9zM227.4 23.2v166.4M228.1 24h30.3v25.7h-30.3zM228.1 45.2h30.3M228.1 50.5h30.3v61.4h-30.3zM228.1 112.6h30.3v34.2h-30.3zM228.1 147.5h30.3v41.3h-30.3zM228.1 171.4h30.3M228.1 173.7h30.3M228.1 176h30.3M228.1 178.2h30.3"/>
<path d="M228.1 162.3h30.3M228.1 180.5h30.3M228.1 186.6h30.3"/>
</g>
<g fill="#fff">
<path d="M237.5 47.1h11.4v1.2h-11.4z"/>
<path d="M228.4 186.9h2.7v1.1h-2.7z"/>
<path d="M228.4 174h2.2v1.2h-2.2z"/>
<path d="M228.4 176.3h4.6v1.2h-4.6z"/>
<path d="M228.4 178.6h5.7v1.1h-5.7z"/>
<path d="M228.4 171.7h7.4v1.2h-7.4z"/>
<path d="M231 54.1h5.3v1.2h-5.3z"/>
<path d="M231 55.3h3.9v1.2h-3.9z"/>
<path d="M231 56.5h3.9v1.2h-3.9z"/>
<path d="M231 57.7h3.9v1.1h-3.9z"/>
<path d="M231 58.8h3.1v1.2h-3.1z"/>
<path d="M231 63h5.3v1.2h-5.3z"/>
<path d="M231 64.2h3.9v1.2h-3.9z"/>
<path d="M231 65.4h3.9v1.2h-3.9z"/>
<path d="M231 66.6h3.9v1.2h-3.9z"/>
<path d="M231 67.8h3.1v1.2h-3.1z"/>
<path d="M231 72.2h5.3v1.2h-5.3z"/>
<path d="M231 73.4h3.9v1.2h-3.9z"/>
<path d="M231 74.6h3.9v1.2h-3.9z"/>
<path d="M231 75.8h3.9v1.2h-3.9z"/>
<path d="M231 77h3.1v1.1h-3.1z"/>
<path d="M231 81.4h5.3v1.2h-5.3z"/>
<path d="M231 82.6h3.9v1.2h-3.9z"/>
<path d="M231 83.8h3.9v1.2h-3.9z"/>
<path d="M231 85h3.9v1.1h-3.9z"/>
<path d="M231 86.1h3.1v1.2h-3.1z"/>
<path d="M231 90.6h5.3v1.2h-5.3z"/>
<path d="M231 91.8h3.9v1.2h-3.9z"/>
<path d="M231 93h3.9v1.1h-3.9z"/>
<path d="M231 94.1h3.9v1.2h-3.9z"/>
<path d="M231 95.3h3.1v1.2h-3.1z"/>
<path d="M259.7 178.1h1.3v11h-1.3z"/>
</g>
<g fill="none" stroke="#000" stroke-width=".13">
<path d="M228.1 112.6h30.3v34.1h-30.3zM228.1 119.2h30.3M228.1 117.7h30.3M228.1 116.3h30.3M228.1 114.8h30.3M234.2 112.6v34.1M252.3 112.6v34.1M228.1 139.4h30.3M228.1 138h30.3M228.1 136.6h30.3M228.1 135.1h30.3M228.1 133.6h30.3"/>
<path d="M228.1 132.2h30.3M228.1 130.8h30.3M228.1 129.3h30.3M228.1 127.8h30.3M228.1 126.4h30.3M228.1 125h30.3M228.1 123.5h30.3M228.1 122.1h30.3M228.1 120.6h30.3M160.1 146.2h29.7M228.1 145.2h30.3M228.1 143.8h30.3"/>
<path d="M228.1 142.4h30.3M228.1 140.9h30.3M81.7 178.1h70.4"/>
<circle cx="159.3" cy="146.2" r=".75"/>
<circle cx="81" cy="178.1" r=".76"/>
</g>
<text font-size="5.3" x="236.2" y="185.4">E 301</text>
<g font-size="3.2">
<text x="230.4" y="151">ER PROPERTIES</text>
<text x="233.6" y="156.6">3-BEDROOM</text>
<text x="238.4" y="160.1">HOME</text>
<text x="233.1" y="165.2">FLOOR-PLAN</text>
<text x="237.2" y="168.7">POWER</text>
</g>
<text font-size="2.1" x="161.5" y="138.9">POWER PLAN KEY NOTES</text>
<g font-size="1.6">
<text x="229.9" y="114.3">No.</text>
<text x="239.3" y="114.3">Description</text>
<text x="253.7" y="114.3">Date</text>
<text x="89.9" y="131.7">1</text>
<text x="89.9" y="152.2">2</text>
<text x="89.9" y="156.2">3</text>
<text x="89.9" y="157.4">4</text>
<text x="89.9" y="171.8">5</text>
<text x="252.1" y="173.1">ER2025</text>
<text x="94.1" y="174.9">A</text>
<text x="105.2" y="174.9">B</text>
<text x="113.2" y="174.9">C</text>
<text x="121.2" y="174.9">D</text>
<text x="136.8" y="174.9">E</text>
<text x="251.9" y="179.9">Checker</text>
<text x="252.4" y="175.4">TODAY</text>
<text x="253.2" y="177.6">Author</text>
<text x="249.2" y="188.2">As indicated</text>
</g>
<g font-size="1.1">
<text x="237.5" y="48">www.autodesk.com/revit</text>
<text x="231" y="55.1">Consultant</text>
<text x="231" y="56.3">Address</text>
<text x="231" y="57.4">Address</text>
<text x="231" y="58.6">Address</text>
<text x="231" y="59.8">Phone</text>
<text x="231" y="64">Consultant</text>
<text x="231" y="65.2">Address</text>
<text x="231" y="66.4">Address</text>
<text x="231" y="67.6">Address</text>
<text x="231" y="68.7">Phone</text>
<text x="231" y="73.2">Consultant</text>
<text x="231" y="74.4">Address</text>
<text x="231" y="75.6">Address</text>
<text x="231" y="76.7">Address</text>
<text x="231" y="77.9">Phone</text>
<text x="231" y="82.4">Consultant</text>
<text x="231" y="83.6">Address</text>
<text x="231" y="84.8">Address</text>
<text x="231" y="85.9">Address</text>
<text x="231" y="87.1">Phone</text>
<text x="231" y="91.6">Consultant</text>
<text x="231" y="92.8">Address</text>
<text x="231" y="93.9">Address</text>
<text x="231" y="95.1">Address</text>
<text x="231" y="96.3">Phone</text>
<text x="98.9" y="135">BR</text>
<text x="99.4" y="136.7">1</text>
<text x="118.8" y="134.2">DINING</text>
<text x="120.1" y="135.9">15</text>
<text x="128.6" y="135.8">MASTER BR</text>
<text x="131.4" y="137.5">9</text>
<text x="105.8" y="139.6">GREAT RM</text>
<text x="108" y="141.3">14</text>
<text x="114" y="140.9">KITCHEN</text>
<text x="115.7" y="142.6">16</text>
<text x="128.4" y="142.8">TOILET</text>
<text x="98.4" y="144.1">RR HALL</text>
<text x="98.8" y="145.8">3</text>
<text x="101.6" y="145.5">2</text>
<text x="126.2" y="149.4">HALL</text>
<text x="129.7" y="144.5">11</text>
<text x="130.2" y="144.9">MASTER BATH</text>
<text x="133.4" y="146.6">10</text>
<text x="160.5" y="146">NOTES POWER PLAN</text>
<text x="160.8" y="147.2">12&quot; = 1'-0&quot;</text>
<text x="97.8" y="151.1">BR</text>
<text x="98.3" y="152.8">4</text>
<text x="114.3" y="151.1">PANTRYLAUNDRY</text>
<text x="116.2" y="152.8">6</text>
<text x="120.6" y="152.6">7</text>
<text x="127.3" y="151.1">8</text>
<text x="130.9" y="152.6">CLOSET</text>
<text x="132.4" y="154.3">12</text>
<text x="127.2" y="163.2">GARAGE</text>
<text x="128.9" y="164.9">13</text>
<text x="228.4" y="172.7">Project Number</text>
<text x="80.7" y="178.4">1</text>
<text x="82.2" y="177.9">11 1ST FLOOR PLAN - POWER</text>
<text x="82.4" y="179.1">1/8&quot; = 1'-0&quot;</text>
<text x="228.4" y="179.5">Checked By</text>
<text x="228.4" y="175">Date</text>
<text x="228.4" y="177.2">Drawn By</text>
<text x="228.4" y="187.8">Scale</text>
<text x="260.7" y="189.1" transform="rotate(-90 260.7 189.1)">11/19/2026 8:53:23 PM</text>
</g>
<g font-size=".8">
<text x="85.1" y="137.1">-</text>
<text x="88.2" y="135.5">---</text>
<text x="88.5" y="134.3">-</text>
<text x="95.4" y="137.1">29</text>
<text x="99.5" y="132.5">29</text>
<text x="102.4" y="134.4">29</text>
<text x="104.4" y="134.8">27</text>
<text x="110.3" y="133.4">27</text>
<text x="120.2" y="132.5">25</text>
<text x="121.3" y="137.5">17</text>
<text x="124" y="133">25</text>
<text x="124.3" y="137.1">25</text>
<text x="128.1" y="134">13</text>
<text x="131.9" y="133.4">13</text>
<text x="135" y="135.7">13</text>
<text x="84.8" y="138.4">---</text>
<text x="96.6" y="142.2">Bath</text>
<text x="96.7" y="143.2">Fan</text>
<text x="100.5" y="138.9">29</text>
<text x="102.4" y="141.1">27</text>
<text x="104.4" y="141.6">27</text>
<text x="116.5" y="138.1">2'6'' A.F.F</text>
<text x="121" y="138.8">DW</text>
<text x="124.4" y="142.2" transform="rotate(-90 124.4 142.2)">4' A.F.F</text>
<text x="124.6" y="139.4">17</text>
<text x="124.8" y="142.6">15</text>
<text x="127" y="138.6">13</text>
<text x="129.9" y="139.8">13</text>
<text x="135" y="143.3">11</text>
<text x="135" y="139.6">13</text>
<text x="160.5" y="143.3">1. ALL RECEPTACLES IN GARAGE TO BE AT +48&quot; ABOVE FINISHED FLOOR</text>
<text x="96.6" y="148.6">31</text>
<text x="97" y="144.4">J</text>
<text x="102.4" y="149.6">31</text>
<text x="106.6" y="149.6">27</text>
<text x="112.9" y="147.9">27</text>
<text x="115.5" y="146.4">19</text>
<text x="116.4" y="145.5">2'6'' A.F.F</text>
<text x="117.1" y="146.7">FRIDGE 17Chef_Mike</text>
<text x="121.5" y="145.2">15</text>
<text x="121.5" y="149.6">14,16</text>
<text x="122.4" y="145.8">Range-50A</text>
<text x="123.1" y="149.7">Dryer</text>
<text x="125.1" y="147">15</text>
<text x="127.3" y="146.8">13</text>
<text x="129" y="144.3">J</text>
<text x="135" y="149.1">9</text>
<text x="95.9" y="153.6">31</text>
<text x="99.4" y="155.7">31</text>
<text x="107.2" y="154.4">27</text>
<text x="120.7" y="153.4">7</text>
<text x="123.1" y="153.1">Washer</text>
<text x="123.4" y="153.9">7</text>
<text x="123.8" y="151">J</text>
<text x="125.9" y="151.2" transform="rotate(-90 125.9 151.2)">S</text>
<text x="131" y="155.4">10,12</text>
<text x="138" y="155.2">J</text>
<text x="140.8" y="154.7">COND.</text>
<text x="141.4" y="155.7">Unit</text>
<text x="122.4" y="161.5">Elect._Furnace</text>
<text x="123.1" y="159.9">1</text>
<text x="124.3" y="156.8">J</text>
<text x="124.9" y="157.9">6,8</text>
<text x="126" y="156.8">J</text>
<text x="126.6" y="158.5">Garage</text>
<text x="126.6" y="159.4">Opener</text>
<text x="127.3" y="157">10,12</text>
<text x="133.8" y="157">1</text>
<text x="136" y="159.2">1</text>
<text x="139.1" y="159.9">1</text>
<text x="122.3" y="163.1">18,20</text>
<text x="123.5" y="167.8">1</text>
<text x="124.2" y="164.4">Charging</text>
<text x="125.3" y="163.5">EV</text>
<text x="125.5" y="168">Garage</text>
<text x="133.6" y="167.8">P1</text>
<text x="125.5" y="168.9">Opener</text>
<text x="126.7" y="170.4">J</text>
<text x="135.6" y="168.3">1</text>
</g>
</svg>
